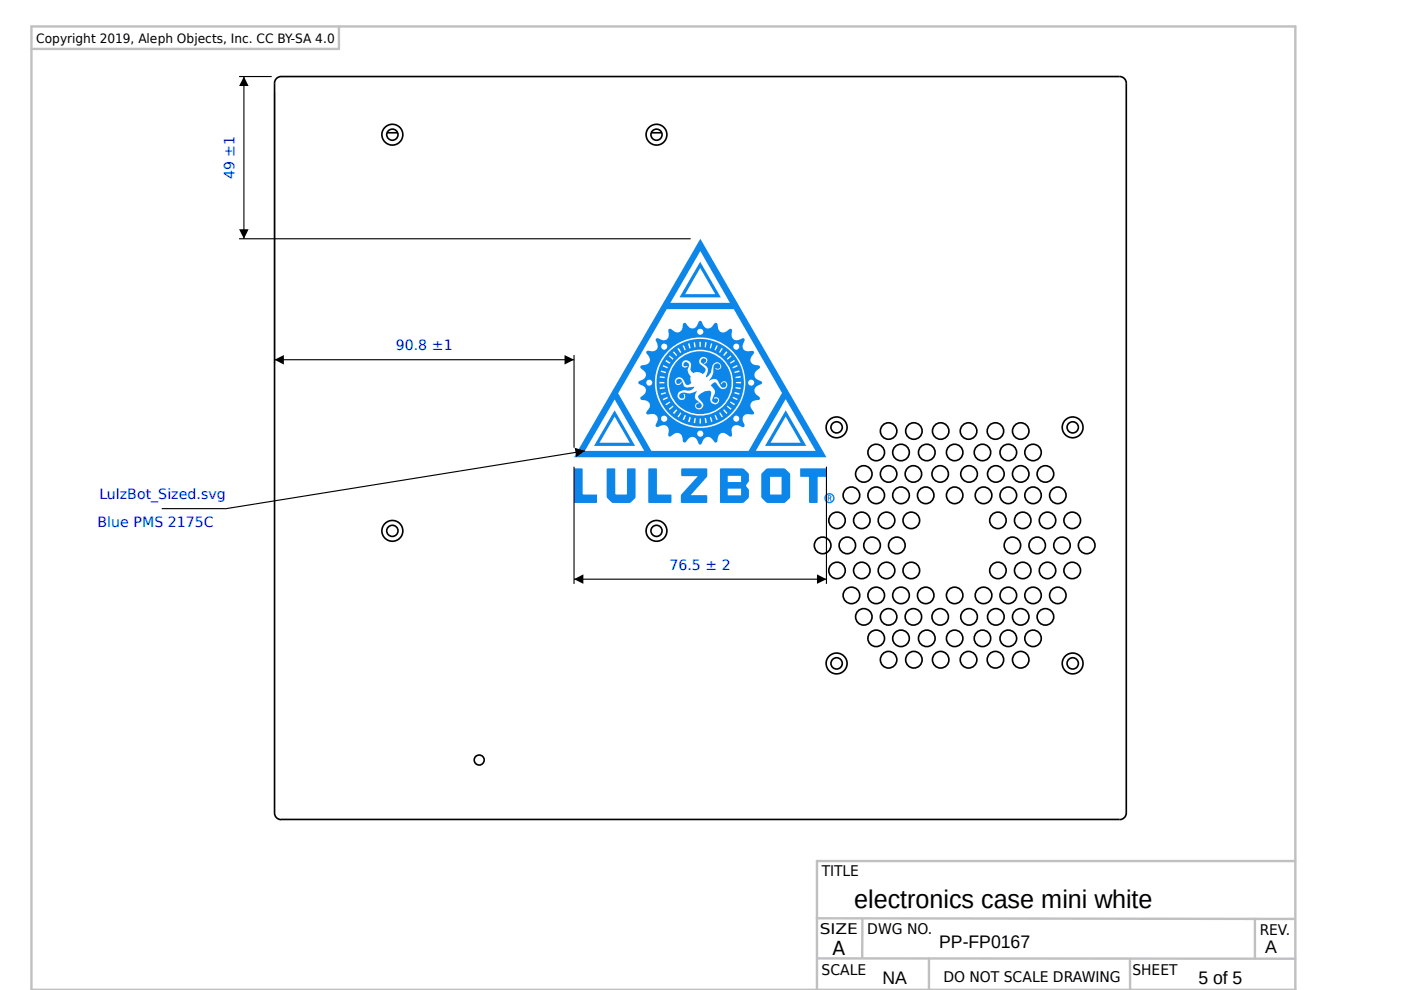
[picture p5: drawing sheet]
<svg xmlns="http://www.w3.org/2000/svg" width="297mm" height="210mm" viewBox="0 0 297 210" stroke-linecap="round" stroke-linejoin="round" font-family="sans-serif">
<g fill="none" stroke="#000" stroke-width=".35">
<path d="M59.6 16.2h177.8a1.41 1.41 0 0 1 1.4 1.4v154.8a1.41 1.41 0 0 1-1.4 1.4M59.6 16.2a1.39 1.39 0 0 0-1.4 1.4v154.8a1.39 1.39 0 0 0 1.4 1.4M82.1 28.2h2.2M138.1 28.2h2.2M59.6 173.7h177.8"/>
<circle cx="83.2" cy="28.6" r="1.19"/>
<circle cx="83.2" cy="28.6" r="2.21"/>
<circle cx="139.2" cy="28.6" r="2.2"/>
<circle cx="139.2" cy="28.6" r="1.18"/>
<circle cx="177.4" cy="90.6" r="2.21"/>
<circle cx="177.4" cy="90.6" r="1.19"/>
<circle cx="185.8" cy="95.9" r="1.76"/>
<circle cx="188.4" cy="91.4" r="1.75"/>
<circle cx="191" cy="95.9" r="1.76"/>
<circle cx="193.8" cy="91.4" r="1.75"/>
<circle cx="196.5" cy="95.9" r="1.76"/>
<circle cx="199.4" cy="91.4" r="1.75"/>
<circle cx="202.4" cy="95.9" r="1.75"/>
<circle cx="205.4" cy="91.4" r="1.76"/>
<circle cx="208.3" cy="95.9" r="1.75"/>
<circle cx="211" cy="91.4" r="1.75"/>
<circle cx="213.8" cy="95.9" r="1.75"/>
<circle cx="216.4" cy="91.4" r="1.75"/>
<circle cx="219" cy="95.9" r="1.75"/>
<circle cx="227.4" cy="90.6" r="2.21"/>
<circle cx="227.4" cy="90.6" r="1.19"/>
<circle cx="83.2" cy="112.6" r="1.19"/>
<circle cx="83.2" cy="112.6" r="2.21"/>
<circle cx="139.2" cy="112.6" r="2.21"/>
<circle cx="139.2" cy="112.6" r="1.18"/>
<circle cx="174.4" cy="115.6" r="1.76"/>
<circle cx="177.5" cy="110.3" r="1.75"/>
<circle cx="179.7" cy="115.6" r="1.75"/>
<circle cx="180.5" cy="105" r="1.76"/>
<circle cx="182.7" cy="110.3" r="1.75"/>
<circle cx="183.1" cy="100.5" r="1.75"/>
<circle cx="184.9" cy="115.6" r="1.76"/>
<circle cx="185.8" cy="105" r="1.76"/>
<circle cx="188" cy="110.3" r="1.76"/>
<circle cx="188.4" cy="100.5" r="1.75"/>
<circle cx="190.2" cy="115.6" r="1.76"/>
<circle cx="191" cy="105" r="1.76"/>
<circle cx="193.2" cy="110.3" r="1.76"/>
<circle cx="193.7" cy="100.5" r="1.75"/>
<circle cx="196.3" cy="105" r="1.75"/>
<circle cx="199.3" cy="100.5" r="1.75"/>
<circle cx="202.4" cy="105" r="1.75"/>
<circle cx="205.5" cy="100.5" r="1.76"/>
<circle cx="208.5" cy="105" r="1.76"/>
<circle cx="211.1" cy="100.5" r="1.76"/>
<circle cx="211.6" cy="110.3" r="1.75"/>
<circle cx="213.8" cy="105" r="1.76"/>
<circle cx="214.6" cy="115.6" r="1.75"/>
<circle cx="216.4" cy="100.5" r="1.75"/>
<circle cx="216.8" cy="110.3" r="1.75"/>
<circle cx="219" cy="105" r="1.75"/>
<circle cx="219.9" cy="115.6" r="1.75"/>
<circle cx="221.6" cy="100.5" r="1.76"/>
<circle cx="222.1" cy="110.3" r="1.75"/>
<circle cx="224.3" cy="105" r="1.75"/>
<circle cx="225.2" cy="115.6" r="1.75"/>
<circle cx="227.3" cy="110.3" r="1.76"/>
<circle cx="230.4" cy="115.6" r="1.76"/>
<circle cx="177.5" cy="121" r="1.75"/>
<circle cx="180.5" cy="126.2" r="1.75"/>
<circle cx="182.7" cy="121" r="1.75"/>
<circle cx="183.1" cy="130.8" r="1.75"/>
<circle cx="185.8" cy="135.4" r="1.76"/>
<circle cx="185.8" cy="126.3" r="1.76"/>
<circle cx="188" cy="121" r="1.76"/>
<circle cx="188.4" cy="130.8" r="1.75"/>
<circle cx="188.4" cy="139.9" r="1.76"/>
<circle cx="191" cy="126.3" r="1.76"/>
<circle cx="191" cy="135.4" r="1.76"/>
<circle cx="193.2" cy="121" r="1.76"/>
<circle cx="193.7" cy="130.8" r="1.75"/>
<circle cx="193.8" cy="139.9" r="1.76"/>
<circle cx="196.3" cy="126.2" r="1.75"/>
<circle cx="196.5" cy="135.4" r="1.76"/>
<circle cx="199.3" cy="130.8" r="1.75"/>
<circle cx="199.4" cy="139.9" r="1.76"/>
<circle cx="202.4" cy="126.2" r="1.75"/>
<circle cx="202.4" cy="135.3" r="1.75"/>
<circle cx="205.4" cy="139.9" r="1.76"/>
<circle cx="205.5" cy="130.8" r="1.75"/>
<circle cx="208.3" cy="135.3" r="1.75"/>
<circle cx="208.5" cy="126.3" r="1.76"/>
<circle cx="211" cy="139.9" r="1.76"/>
<circle cx="211.1" cy="130.8" r="1.75"/>
<circle cx="211.6" cy="121" r="1.75"/>
<circle cx="213.8" cy="126.2" r="1.75"/>
<circle cx="213.8" cy="135.4" r="1.76"/>
<circle cx="216.4" cy="139.9" r="1.76"/>
<circle cx="216.4" cy="130.8" r="1.75"/>
<circle cx="216.8" cy="121" r="1.75"/>
<circle cx="219" cy="126.2" r="1.75"/>
<circle cx="219" cy="135.3" r="1.75"/>
<circle cx="221.6" cy="130.8" r="1.75"/>
<circle cx="222.1" cy="121" r="1.75"/>
<circle cx="224.3" cy="126.2" r="1.75"/>
<circle cx="227.3" cy="121" r="1.76"/>
<circle cx="177.4" cy="140.7" r="2.21"/>
<circle cx="177.4" cy="140.7" r="1.2"/>
<circle cx="227.4" cy="140.7" r="2.2"/>
<circle cx="227.4" cy="140.7" r="1.2"/>
<circle cx="101.6" cy="161.1" r="1.05"/>
</g>
<g fill="#0d86ea">
<path d="M175.5 105a.44 .44 0 0 1 .6 0 .44 .44 0 0 1 0 .7l.2 .5h-.2l-.3-.5-.1 .5h-.2zM175.7 105.2l.1 .3a.18 .18 0 0 0 .2-.2 .18 .18 0 0 0-.2-.1z" fill-rule="evenodd"/>
<path d="M174.8 105.6a1.1 1.1 0 0 0 2.2 0 1.1 1.1 0 0 0-2.2 0zM175.1 105.6a.77 .77 0 0 1 1.5 0 .77 .77 0 0 1-1.5 0z" fill-rule="evenodd"/>
<path d="M148.5 50.6l-26.8 46.3h53.5zM148.5 53.2l6.3 11h-12.7zM141.4 65.5h14.2l10.2 17.8-7.1 12.3h-20.6l-7-12.2zM166.6 84.6l6.3 11h-12.7zM130.3 84.7l6.3 10.9h-12.6z" fill-rule="evenodd"/>
<path d="M121.7 99.4h1.8v5.3l3 .2v1.7h-4.8z" fill-rule="evenodd"/>
<path d="M128.7 99.4l1.6-.1 .2 .1v5.3l.2 .1 2.2-.1v-5.3l.2-.1 1.6 .1 .1 5.9-.1 .3-1 .9-3.7 .1-.3-.1-1-.9z" fill-rule="evenodd"/>
<path d="M137.5 99.4h1.7l.1 5.3 2.9 .2 .1 .2-.1 1.5h-4.7z" fill-rule="evenodd"/>
<path d="M144.5 99.4l5.3-.1 .1 .1v1.7l-3.5 3.9h3.4l.2 .2v1.2l-.2 .2h-5.4v-1.8l3.6-3.8-3.4-.1-.2-.1z" fill-rule="evenodd"/>
<path d="M154.3 103.6v1.4h2.8v-1.4zM154.3 100.9v1.3h2.8v-1.3zM152.7 99.4l4.7-.1 .3 .1 1 1 .1 1.6-.6 .9 .6 1v1.4l-.1 .3-1 .9-5 .1z" fill-rule="evenodd"/>
<path d="M163.3 101.1v3.7h2.4v-3.7zM161.5 100.4l1-1 .3-.1h3.5l1.2 1.1v5l-1 1.1-3.9 .1-1.1-1z" fill-rule="evenodd"/>
<path d="M169.7 99.4l5.3-.1 .2 .1v1.6l-1.8 .2v5.2l-.2 .2h-1.6l-.1-5.3-.1-.2-1.7-.1z" fill-rule="evenodd"/>
<path d="M139.1 71.8l-.1 .2a1.65 1.65 0 0 1-.1 2.3l-1 .1a.51 .51 0 0 0-.8 .1 .51 .51 0 0 0 .3 .8 1.24 1.24 0 0 1 .3 1.5 1.24 1.24 0 0 1-1.5 .6 .42 .42 0 0 0-.4 .3 .42 .42 0 0 0 .2 .5 1.27 1.27 0 0 1 .9 1.4 1.27 1.27 0 0 1-1.2 1.1 .41 .41 0 0 0-.4 .4 .41 .41 0 0 0 .4 .4 1.27 1.27 0 0 1 1.2 1.1 1.27 1.27 0 0 1-.9 1.4 .41 .41 0 0 0-.3 .5 .41 .41 0 0 0 .5 .3 1.28 1.28 0 0 1 1.5 .8 1.28 1.28 0 0 1-.5 1.6 .41 .41 0 0 0-.1 .5 .41 .41 0 0 0 .5 .2 1.26 1.26 0 0 1 1.6 .3 1.26 1.26 0 0 1-.1 1.7 .41 .41 0 0 0 0 .6 .41 .41 0 0 0 .6-.1 1.24 1.24 0 0 1 1.3-.2 1.24 1.24 0 0 1 .8 1l-.1 .5a.51 .51 0 0 0 .1 .8 .51 .51 0 0 0 .8-.3 1.25 1.25 0 0 1 1.5-.3 1.25 1.25 0 0 1 .7 1.4 .41 .41 0 0 0 .2 .5 .41 .41 0 0 0 .5-.3 1.27 1.27 0 0 1 1.4-.9 1.27 1.27 0 0 1 1.1 1.3 .41 .41 0 0 0 .4 .4 .41 .41 0 0 0 .4-.4 1.28 1.28 0 0 1 1.2-1.3 1.28 1.28 0 0 1 1.4 .9 .46 .46 0 0 0 .6 .3 .46 .46 0 0 0 .2-.7 1.24 1.24 0 0 1 .8-1.3 1.24 1.24 0 0 1 1.5 .6 .41 .41 0 0 0 .5 .1 .41 .41 0 0 0 .2-.5 1.21 1.21 0 0 1 0-1.3 1.21 1.21 0 0 1 1.2-.5l1 .4a.49 .49 0 0 0 .5-.4 .49 .49 0 0 0-.2-.6 1.17 1.17 0 0 1-.1-1.4 1.17 1.17 0 0 1 1.4-.4l.5 .1a.47 .47 0 0 0 .4-.5 .47 .47 0 0 0-.4-.4 1.23 1.23 0 0 1-.3-1.5 1.23 1.23 0 0 1 1.4-.7 .41 .41 0 0 0 .5-.3 .41 .41 0 0 0-.2-.5 1.28 1.28 0 0 1-1-1.3 1.28 1.28 0 0 1 1.3-1.2 .4 .4 0 0 0 .4-.4 .4 .4 0 0 0-.4-.4 1.27 1.27 0 0 1-1.2-1.1 1.27 1.27 0 0 1 .9-1.4 .46 .46 0 0 0 .2-.6 .46 .46 0 0 0-.7-.2 1.24 1.24 0 0 1-1.3-.8 1.24 1.24 0 0 1 .6-1.5 .41 .41 0 0 0 .1-.5 .41 .41 0 0 0-.5-.2 1.22 1.22 0 0 1-1.3 0 1.22 1.22 0 0 1-.5-1.2l.4-1.1-.2-.4h-.3a1.38 1.38 0 0 1-2.2-.3v-1.1a.4 .4 0 0 0-.2-.6 .4 .4 0 0 0-.5 .2 1.23 1.23 0 0 1-1.2 .6 1.23 1.23 0 0 1-1-.8l-.1-.5a.52 .52 0 0 0-.4-.7 .52 .52 0 0 0-.6 .4 1.22 1.22 0 0 1-1.4 .7 1.22 1.22 0 0 1-.9-1.2 .41 .41 0 0 0-.4-.4 .41 .41 0 0 0-.4 .4 1.22 1.22 0 0 1-.8 1.1 1.22 1.22 0 0 1-1.2-.2l-.4-.4a.5 .5 0 0 0-.6-.4 .5 .5 0 0 0-.4 .7 1.24 1.24 0 0 1-.8 1.3 1.24 1.24 0 0 1-1.5-.6 .41 .41 0 0 0-.5-.1 .41 .41 0 0 0-.2 .5 1.27 1.27 0 0 1-.3 1.6 1.27 1.27 0 0 1-1.7-.1l-.3-.1zM147.8 70.4a.65 .65 0 0 1 1.3 0 .65 .65 0 0 1-1.3 0zM138.8 81.1a9.6 9.6 0 0 1 19.2 0 9.6 9.6 0 0 1-19.2 0zM139.2 81.1a9.3 9.3 0 0 0 18.5 0 9.3 9.3 0 0 0-18.5 0zM148.3 72.5h.3v1.1h-.3zM149.5 72.5l.3 .1-.2 1h-.2zM147.1 72.6h.3l.1 1-.3 .1zM150.7 72.8l.3 .1-.3 1-.2-.1zM145.9 72.9l.3-.1 .2 1-.2 .1zM140.2 73.5a.65 .65 0 0 1 1.3 0 .65 .65 0 0 1-1.3 0zM155.5 73.5a.64 .64 0 0 1 1.2 0 .64 .64 0 0 1-1.2 0zM151.9 73.2l.3 .1-.5 1-.2-.1zM144.7 73.3l.3-.1 .4 1-.2 .1zM153 73.8l.2 .1-.6 .9-.2-.1zM143.6 73.9l.3-.1 .6 .9-.3 .1zM141.5 81.1a7 7 0 0 1 13.9 0 7 7 0 0 1-13.9 0zM141.8 81.1a6.7 6.7 0 0 0 13.3 0 6.7 6.7 0 0 0-13.3 0zM154 74.5l.2 .2-.7 .8-.2-.2zM142.7 74.7l.2-.2 .7 .8-.2 .2zM154.1 76.1l.8-.7 .2 .2-.8 .7zM142 75.4l.8 .7-.2 .2-.8-.7zM144.8 76.6a1.12 1.12 0 0 1 1.5 .2 1.12 1.12 0 0 1 .1 1.4 .84 .84 0 0 0 .6 .9 1.71 1.71 0 0 1 2 .2 .88 .88 0 0 0 .6-.8 .88 .88 0 0 0-.6-.9 .98 .98 0 0 1-.6-1.6 .77 .77 0 0 1 1.2-.1 .77 .77 0 0 1-.1 1.2h-.2v-.1a.51 .51 0 0 0 .3-.6 .51 .51 0 0 0-.5-.4 .51 .51 0 0 0-.5 .4v.4a2.65 2.65 0 0 1 1.5 1.7l-.4 1.3v.2a2.59 2.59 0 0 0 1.3-2.4 .9 .9 0 0 1 1.3-.8 .9 .9 0 0 1 .3 1.5 .46 .46 0 0 1-.5 .2 .46 .46 0 0 1-.3-.5 .58 .58 0 0 0 .7 0 .58 .58 0 0 0 0-.8 .58 .58 0 0 0-.7-.1 1.68 1.68 0 0 0-.6 1.8l-.3 .9-.6 1 .2-.1a1.2 1.2 0 0 1 2 .6l.2 .4a.61 .61 0 0 0 .6 .5 .61 .61 0 0 0 .6-.5 .61 .61 0 0 0-.5-.7l-.5 .5a.73 .73 0 0 1 1.1-.4 .73 .73 0 0 1-.1 1.2l-.1 .1a1.07 1.07 0 0 1-1.5-.6l-.5-.7a.96 .96 0 0 0-1.1 .6l.3 .3a1.48 1.48 0 0 1 .2 2.2 .68 .68 0 0 0 .1 1.2 .68 .68 0 0 0 1-.6 .68 .68 0 0 0-.9-.3 .7 .7 0 0 1 1.1 .2 .7 .7 0 0 1-.6 1h-.3a1.19 1.19 0 0 1-.9-1.9l.1-.7a2.04 2.04 0 0 0-2.8 1l.6 .9a.95 .95 0 0 1 .1 1.6 .73 .73 0 0 1-1.2-.2 .73 .73 0 0 1 .6-1l.1 .1a.53 .53 0 0 0-.5 .8 .53 .53 0 0 0 1-.1l.1-.4-.6-.5a1.44 1.44 0 0 1-.4-2.4l-1.4 .5h-.6a1.34 1.34 0 0 0-1.7 .3 .55 .55 0 0 0 .5 .8 .55 .55 0 0 0 .4-.9 .6 .6 0 0 1 .1 1 .95 .95 0 0 1-1.4-.5 .95 .95 0 0 1 .9-1.3l.5-.1a1.55 1.55 0 0 0 2-.7l-.7 .1a1.11 1.11 0 0 1-1.7-1 .75 .75 0 0 0-.4-.7 .75 .75 0 0 0-.8 .1 .54 .54 0 0 0 .2 .9 .54 .54 0 0 0 .7-.5 .49 .49 0 0 1 0 .6 .49 .49 0 0 1-.6 .1 .87 .87 0 0 1-.6-1.3 .87 .87 0 0 1 1.5 0l.4 .6a.77 .77 0 0 0 .6 .7 .77 .77 0 0 0 .9-.4l-.2-.7v-.7a1.73 1.73 0 0 1-.3-2.2 .6 .6 0 0 0-.6-.9 .6 .6 0 0 0-.5 .9h.7a.61 .61 0 0 1-.7 .3 .61 .61 0 0 1-.4-.7zM154.8 76.9l.8-.6 .2 .3-.9 .5zM141.3 76.3l.8 .6-.1 .3-.9-.6zM155.3 77.9l.9-.5 .2 .3-1 .4zM140.6 77.4l1 .5-.1 .2-1-.4zM155.7 78.8l1-.3 .1 .3-1 .3zM140.2 78.6l1 .2-.1 .3-1-.3zM155.9 79.9l1.1-.2 .1 .3-1.1 .2zM139.9 79.8l1 .1v.3l-1.1-.2zM137 81.1a.65 .65 0 0 1 1.3 0 .65 .65 0 0 1-1.3 0zM158.6 81.1a.65 .65 0 0 1 1.3 0 .65 .65 0 0 1-1.3 0zM156 81h1.1v.3l-1.1-.1zM139.8 81h1.1v.3h-1.1zM156 82.1l1.1 .1-.1 .3-1.1-.2zM139.8 82.2l1.1-.1 .1 .2-1.1 .2zM155.8 83.1l1 .3-.1 .3-1-.3zM140.1 83.4l1-.3 .1 .3-1 .3zM155.4 84.1l1 .5-.1 .2-1-.4zM140.5 84.6l1-.4 .1 .2-1 .5zM154.9 85.1l.9 .6-.2 .2-.8-.6zM141.1 85.7l.9-.6 .1 .2-.8 .6zM141.8 86.7l.8-.7 .2 .2-.8 .7zM154.3 86l.8 .7-.2 .2-.8-.7zM153.3 87l.2-.2 .7 .8-.2 .2zM143.4 86.8l.2 .2-.7 .8-.2-.2zM152.5 87.6l.2-.2 .6 .9-.3 .2zM144.3 87.5l.2 .1-.6 .9-.2-.2zM151.5 88.1l.2-.1 .5 .9-.3 .2zM145.2 88l.3 .1-.5 1-.3-.2zM140.2 88.8a.66 .66 0 0 1 1.3 0 .66 .66 0 0 1-1.3 0zM155.5 88.8a.64 .64 0 0 1 1.2 0 .64 .64 0 0 1-1.2 0zM150.5 88.4h.2l.4 1-.3 .1zM146.2 88.4l.3 .1-.3 1-.3-.1zM149.4 88.7l.3-.1 .2 1.1h-.4zM147.2 88.6l.3 .1-.1 1h-.3zM148.3 88.7h.3v1.1h-.3zM147.8 91.9a.65 .65 0 0 1 1.3 0 .65 .65 0 0 1-1.3 0z" fill-rule="evenodd"/>
<path d="M166.6 88.3l3.2 5.6h-6.4zM166.6 87l-4.4 7.5h8.8z" fill-rule="evenodd"/>
<path d="M130.3 88.3l3.2 5.6h-6.4zM130.3 87l-4.4 7.5h8.8z" fill-rule="evenodd"/>
<path d="M148.4 56.8l3.3 5.6h-6.4zM148.4 55.5l-4.3 7.5h8.7z" fill-rule="evenodd"/>
</g>
<path d="M50.7 16.2h6.9M51.7 16.2v34.4M58.2 19.6v57.7M50.7 50.6h95.7M58.2 76.3h63.5M121.7 75.3v19.6M121.7 99v24.8M124 95.6l-76.3 12.3-13.4-.1M175.2 99v24.8M121.7 122.8h53.5" fill="none" stroke="#000" stroke-width=".24"/>
<g fill="#000">
<path d="M51.7 16.2l1 2h-2zM50.7 48.6h2l-1 2zM58.2 76.3l2-1v2zM119.7 75.3l2 1-2 1zM121.7 122.8l2-1v2zM173.2 121.8l2 1-2 1z"/>
<path d="M121.8 94.9l2.2 .7-1.8 1.3z" fill-rule="evenodd"/>
</g>
<path d="M6.7 5.6h267.9v204.3h-267.9zM71.9 5.7v4.7h-65.2M173.2 194.7l101.3 .1M182.8 194.8v8.2M266.1 194.8v8.3M274.6 182.6h-101.4v27.2M173.3 203.2l101.3 .1M197 203.2v6.6M239.6 203.3v6.5" fill="none" stroke="#c0c0c0" stroke-width=".51"/>
<text font-size="5.5" x="181.1" y="192.5">electronics case mini white</text>
<text font-size="4.1" x="176.5" y="202.5">A</text>
<g font-size="3.8">
<text x="199.1" y="201.1">PP-FP0167</text>
<text x="268.2" y="202.1">A</text>
<text x="187.1" y="208.5">NA</text>
<text x="254.1" y="208.5">5 of 5</text>
</g>
<g font-size="3.1">
<text x="174.2" y="185.8">TITLE</text>
<text x="173.8" y="198">SIZE</text>
<text x="183.9" y="198">DWG NO.</text>
<text x="267.1" y="198.3">REV.</text>
<text x="174.2" y="206.7">SCALE</text>
<text x="200" y="208.1">DO NOT SCALE DRAWING</text>
<text x="240.1" y="206.7">SHEET</text>
</g>
<g font-size="3" fill="#00f">
<text x="49.7" y="38" transform="rotate(-90 49.7 38)">49 ±1</text>
<text x="83.9" y="74.3">90.8 ±1</text>
<text x="21.1" y="105.7">LulzBot_Sized.svg</text>
<text x="20.7" y="111.8">Blue PMS 2175C</text>
<text x="142" y="120.8">76.5 ± 2</text>
</g>
<text font-size="2.7" x="7.7" y="9.1">Copyright 2019, Aleph Objects, Inc. CC BY-SA 4.0</text>
</svg>
